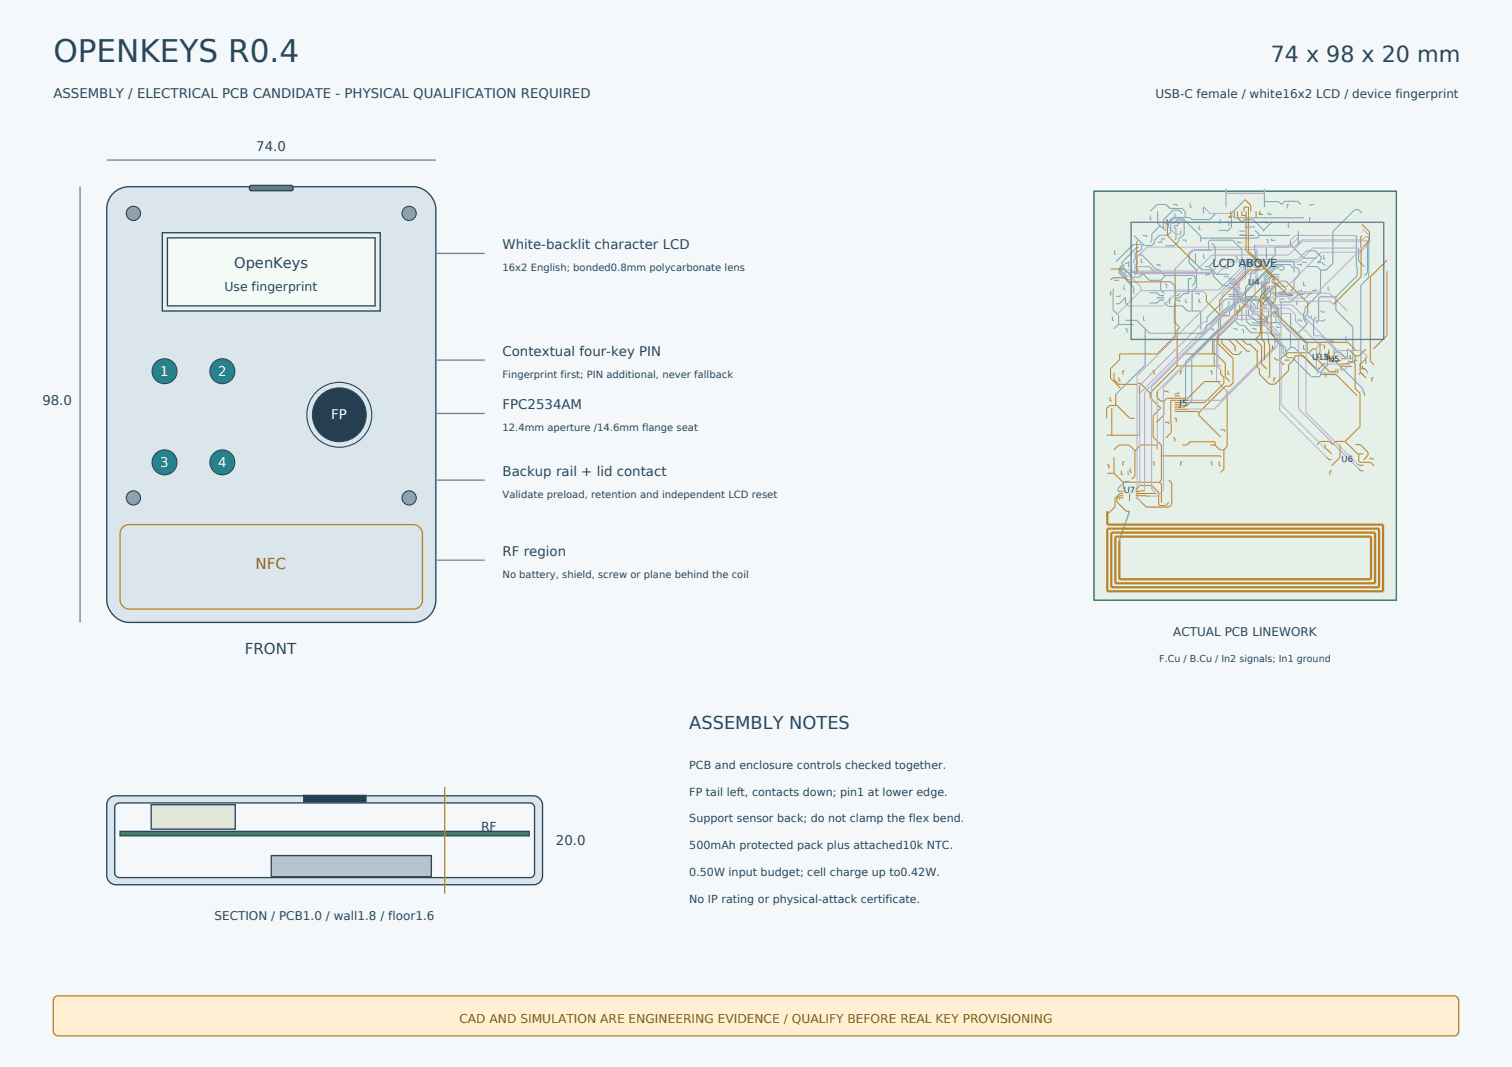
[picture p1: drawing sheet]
<svg xmlns="http://www.w3.org/2000/svg" width="450mm" height="317mm" viewBox="0 0 450 317" stroke-linecap="round" stroke-linejoin="round" font-family="sans-serif">
<path d="M0 0h449.8v317.5h-449.8z" fill="#f5f8fb"/>
<path d="M34 57.2a6.6 6.6 0 0 1 4.4-1.6h84.6a7.1 7.1 0 0 1 6.6 6.6v116.4a6.6 6.6 0 0 1-6.6 6.6h-84.6a7.1 7.1 0 0 1-6.7-6.6v-116.4a6.6 6.6 0 0 1 2.3-5z" fill="#dbe5ec" stroke="#29475b" stroke-width=".4"/>
<path d="M74.3 55.4l.4-.2h12l.4 .3 .1 .7-.5 .6h-12l-.4-.3z" fill="#627c8e" stroke="#29475b" stroke-width=".4"/>
<path d="M48.3 69.3h64.8v23.2h-64.8z" fill="#e9edf1" stroke="#29475b" stroke-width=".4"/>
<path d="M49.8 70.8h61.8v20.2h-61.8z" fill="#f4fbf6" stroke="#29475b" stroke-width=".4"/>
<g fill="#25838c" stroke="#29475b" stroke-width=".33">
<circle cx="48.9" cy="110.5" r="3.7"/>
<circle cx="66.1" cy="110.5" r="3.7"/>
<circle cx="48.9" cy="137.6" r="3.7"/>
<circle cx="66.1" cy="137.6" r="3.7"/>
</g>
<circle cx="100.9" cy="123.4" r="9.7" fill="none" stroke="#29475b" stroke-width=".33"/>
<circle cx="100.9" cy="123.4" r="8" fill="#263f50" stroke="#29475b" stroke-width=".33"/>
<g fill="#8ca3b4" stroke="#29475b" stroke-width=".33">
<circle cx="39.7" cy="63.5" r="2.12"/>
<circle cx="121.7" cy="63.5" r="2.12"/>
<circle cx="39.7" cy="148.2" r="2.12"/>
<circle cx="121.7" cy="148.2" r="2.12"/>
</g>
<path d="M36.7 156.7l1.7-.6h84.6a2.83 2.83 0 0 1 2.7 2.6v19.9a2.65 2.65 0 0 1-2.7 2.6h-84.6a2.83 2.83 0 0 1-2.7-2.6v-19.9a2.64 2.64 0 0 1 1-2z" fill="none" stroke="#bb8825" stroke-width=".4"/>
<path d="M23.8 55.6v129.6M31.7 47.6h97.9M129.6 75.4h14.6M129.6 107.2h14.6M129.6 123h14.6M129.6 142.9h14.6M129.6 166.7h14.6" fill="none" stroke="#6c8799" stroke-width=".4"/>
<path d="M325.4 56.9h90v121.7h-90z" fill="#e5f0e9" stroke="#367457" stroke-width=".4"/>
<g fill="none" stroke="#b98124" stroke-width=".3">
<path d="M370.4 59.4l1.7 1.7v1.8M338.2 72v9.3l-.5 .4M347.3 65.3v4.7l8.2 8.3M349.6 79.9v20.1l-5.3 5.3h-11.2v1.7l-2.8 2.8v2.7l3.1 3M366.1 62.9v1.7h-.7M367.2 62.9v1.9M368.1 62.9v1.8l1.4 1.4M368.8 70h1.9M369.4 62.9v1.3h1.3v-1.3M370.1 62.9v-1.3h1.3v13.1l11.1 11.1v.4M370.7 64.2v10.4l8.3 8.3v.9l4.2 4.2h1.5M371.4 64.2h.1"/>
<path d="M373.7 62.9v1.9M374.7 62.9v.9h.9M405.2 70.1l-.4 .4 .1 11.9-8.2 8.2M405.2 66.8l2.2 2.2v2.6l-1.6 1.6h-.3M412.6 77.4l-4.9 5v25l1 1.1M330.4 86.7v1.2M330.4 83.3l.7-.6h3.6l1.2 1.2 12.3-.1M330.4 80h4l1 1M351 97.4l-.8 .8v10.7M358.9 87.5v2.2l4.3 4.3h2.5M370.5 85.5v4.8l-9.8 9.8v5.2M375.4 80.3h-3.6l-8.9 9v3.3"/>
<path d="M376 94l.9 .9v1.6M377.3 87.2l-2.4 2.4v9.9l-1.5 1.5 1.9 1.9v5.4l1.5 1.5M377.7 84.2h-1l-5.7 5.7v.5l-8.7 8.7v3.1l4.5 4.5v7.3l-.9 .9h-1.4l-7.9 7.9M377.9 85.2l-2.9 2.9v.8l-.8 .8v.7M377.9 88l-2.6 2.6v10.4l.8 .8v5.4M378.3 83.4v.4l1.1 1.1v4.6l-1.3 1.2v8.6l1.2 1.2v1.6M378.9 92.5l9.3 9.4h12.7l2.4 2.3M382.7 83.8l6.3 6.4v3M412.6 80.7v19.1l-4.1 4M330.2 118.1v1.2h.5M331.4 110.9v2.1l1.4 1.4h5.5l.4-.4h.5l3 2.9M331.9 117.4v3.2"/>
<path d="M332.9 112.2v1.2h.5M334.5 110.3h-.5v1.2M339 114.8v14.7h-9.8M342.2 116.9v1.4l3.1 3.1-2.3 2.3v6.3l2.5 2.5v10.4l-.6 .6M342.8 110.3h.5v1.2M344.3 116.4v1.9l1 1 .9 .1M346.2 119.4v4.1l-2.2 2.2M346.3 116.4h1.2v.5M349.4 118.5h.1M349.4 117.8h1.6M350.2 108.9h12.9M350.2 108.9l-8 8"/>
<path d="M350.6 116.7v.4h-1.2M350.6 119.1h.1M351.7 105.3h10l2.8 2.8v4.1l1.3 1.3M351.7 110.3h-.5v1.2M353.7 119.1h-5.4l.1 9.6-1.6 1.6M360 110.3h.5v1.2M361.2 107v1.9M363.1 110v1.4l1 .9v1.8l-5.7 5.7h-9M363.1 113.5h-4.8l-5 5h-6.2l-.9 .9M363.5 101v1.1l3.3 3.4h1.7l1-1M365 116.4v16.5l-.9 .9M365.3 110.3v1.1h.5"/>
<path d="M365.5 101l1.9 2v1.5M367.4 101l3.5 3.5h.9M369.4 101l1.5 1.5h1l2.1 2M374 104.5v4.6l.6 .7v1.5l3 3h1.7l4-4v-1.7l1.9-1.9v-.8h2.5l5.6 5.6h4.1l6.3 6.2M374 104.5h.3M377.4 101v1.2l.3 .3v9.5l-.4 .4M378.5 102.8v1.1h.5M379 106.4l.7 .7h.7l1.3 1.3h.4M379.4 112.4h-.4v1.2M382.1 107.2h1.6M382.5 104.8l.4 .4M387.8 102.8v1.1h.5"/>
<path d="M388.3 106.4v.1M391.8 103.8h-1.3l-1.1 1.2h-6.3l-2.6 2.2M392.7 101.9v3l-.6 .6v1.7l3.4 3.4h1.9v-.7M394 102.6v1.2M394 105.3l2 2h2.9M394.8 105.2v1.6M395.3 104v2.4M395.3 106.4l1.6 1.4M395.4 104.7l-.1 .2M396.3 105.8v.6l-.2 .3M396.9 104.8v1M397.4 105.8v.6l-.3 .3h-3.3l-.4 .4"/>
<path d="M397.9 109.9l.2 1.1M398.9 106.8h1.7M401.1 104.2h.3l1.8 1.7M401.7 105.6v1.1h.5M402.2 108.9l-2.3 .1-1-.1-.1 1.2M402.7 107.7h-1.4l-.7 .6h-1.7M402.7 107.7l.4 .3v7.6l1.5 1.4v9.9l-4.5 4.5M403.2 105.9v1.4l-.5 .4M405.3 108.8v.9h.9M405.4 116.4l.5 .5v.8M406.4 103.8l-2.1 2.1h-1.1M406.7 106.1l-.5 .5v.6h-.3l-1.3 1.3v2.2l1.8 1.7"/>
<path d="M408.5 112.4h-.4v1.2M329.2 124.5v-2.9l.9-1h2.2l3.8 3.9h1.4M329.4 138.3h.5v1.2M330.7 121.5v8M331.4 136v4.8M331.4 133.8l1.4-1.4h3.1l1.7 1.7M334.5 137.5h-.5v1.1M336.2 139.4v1.1h.5M337.6 134.1v7.5l-.9 1M342.8 137.5h.5v1.1M344.3 133.6v-1.2h-5l-1.7 1.7M345.5 135.7h17.6v.3"/>
<path d="M346.5 125.7h1.2v.5M349 130.3h.5v1.2M349.4 122.4h6.9l.3 .4M349.4 121.8h3.7M349.4 124.4h.5v1.2M351.3 120.4l-1.9 .1M351.7 132.4h1.4l1-.9h7.3l.1 .9M351.7 137.5h-.5v1.1M352.7 120.8l-.3 .3h-3M353.2 121.7l-.1 .1M356.6 122.8v.8l6.5 6.5M360 132.4h1.5"/>
<path d="M360 137.5h.5v1.1M361.5 132.4l1.4 1.4h1.2M362.7 137.4v1.1h.4M363.1 127.9h1.2v.5M364.1 133.8v5.8l-1 1M394 132.3l.3 .3v.9h.3l1.5 1.6M394.6 136l.7 .7h.8M398.6 132.3v3.8l-2.5 2.3M400.1 131.4h-2.7l-1 .9-.9-.9h-2.8l-.9 .9M400.1 131.4l3.7 3.7h1.8M403.3 132.3h1.4l2.3 2.3v.9l-1.4 1.2M403.9 138.1l.3 .3h1.4"/>
<path d="M404.1 139.4l.7 .7h.8M404.2 135.1v2.1l.3 .4h3.3l1 1M407.6 136.1v.5h1.2M329.4 140.8h2M331.4 140.8l2.8 2.6v2.1M332.6 146.2h1.6M333.6 140v1.2h.4M334.2 143.5h10.7M334.2 146.8h-1l-1.5 1.5v2.5l-1.8 1.8h-.5M334.2 147.5h-1.1l-.9 .8v1l2.9 2.8h.9M334.2 148.2h-1.2v.4M336 146.8v2.3"/>
<path d="M337.9 146.8h6.1M337.9 147.5l4.3 .1M337.9 145.5l1.2-1h3.5l2.1 2v3.6l.3 .4h1.7l1-1M340.5 146l-2.6 .2M344.9 143.5l.6 .6v5.4M347.7 142.9l.9 .8v6.4l-.8 .8h-6.8l-2.7-2.7h-.4M396.1 140.1h-.5v1.2"/>
</g>
<g fill="none" stroke="#78a5b6" stroke-width=".3">
<path d="M364.7 56.2v5.5M370.4 59.4l-4.1 4.1v4.1l-1.2 1.2M376.1 56.2v5.5M376.1 60h4.3l.8 .9 1-1h3.8l1 1M331.6 74.5v1.1h.5M332.1 77.8l5-5h2.2l.3 .2v1.1l-.7 .8h-.7l-.5 .5v1.4l.6 .7v1l-.3 .3h-.5M333.9 78.8l-1 1v1.4l4.4 4.3v1.8M333.9 78.8h.7M334.6 79.9h-.5l-.4 .3v.5l1.5 1.4h.3M334.6 79.4h-.6l-.7 .7v.8l2.3 2.3h.6M334.6 78.3h1.1M335.7 77.8v1.6h.3"/>
<path d="M337.3 77.5l.2 .8M337.4 70.1l3 3h2.3l.7-.8v-.8l1.6-1.5h2.3l1-.9v-3.2l.8-.8h2.9l5.2 5.2v1.7M337.5 79.9h.5l.7 .7v1.1M337.5 79.4h4.5l1.6 1.6h.4M338.7 73.7h-.5l-4.5 4.4 .2 .7M338.7 75.8h1l4.1 4.4h.8l2 1.9M338.7 71.4l-.5 .6M339.5 77v1.1h.5M339.7 72.4h.1M339.9 70.1h1.2v.5M342.2 64.1v1.2h.4M342.2 62.8l2-1.9h2.7l1.2 1.1h3.5l1 1v1.7"/>
<path d="M344 78.8h1.1v.5M344.4 62.8v3.6l.8 .7M345.2 67.1l-2.6 2.6v2l-.4 .4M345.2 67.1l1.2 1.3 .6 .2M345.9 65.9h.1M346.6 71.1h-1v1h-1.2M347.3 65.3l-.3 .3v.7l-.3 .2M348.9 66.3l.2 .2 1.1-1h1.6l.5 .4v3.8l-1.6 1.2v.8l-1.4 1.4h-2.7M349 60.9h1.1v.4M349.1 67.8h.5l.2 .2v3.1l-.3 .3M349.5 63.5v1.2M351.2 66.4h-.8v.8h-1.3"/>
<path d="M351.2 68.6v1.1M351.7 71.4h1.1v.5M351.7 63.5l-1-1h-1.7l-3 3v2l.3 .3h.4M353.5 75.4h.2M353.7 75.4v2.7l2.2 2.3v5l-1.3 1.3v5.8M354.1 60.5v1.1h.4M355.5 78.3h.1M355.6 75.4v3l1.9 1.9h2.5l.9 .9v1l2.9 2.8h1.8M356.7 67.1v1.2h.5M358 61.5v2M358 75.6v1.2h.5M358.5 79.3h1.2"/>
<path d="M359.5 74.5v-2.6l.4-.4h6.8l2.7 2.7v3M359.7 79.3l2.2 2.4h3.7M360.5 74.5h-5.8l-1 .9M360.5 72.4l1 1v4.1l-1.8 1.8M361.7 63.5l-1.9 1.9h-5.3l-.6-.7h-5.1l-1.2 1.2v1.6M362.5 68.6h2.4l.2 .2M363 65.2v1.2h-.5M363.9 79.7h1.7M365.1 68.8v.1M365.1 66.1h.5v1.1M367.2 64.8h20.6M367.3 75.9l.8 .8v.5"/>
<path d="M368.3 71.7v.5h1.1M368.7 68.8h1.5M368.8 70h4.4M368.8 77.2v1.5M369.5 66.1l.8-.8h2.4l3.2 3.2M370.1 77.2v2.8l-.3 .3M370.2 67.5h3M370.7 77.2v1.8l-.2 .2v3.5M371.4 66v1.5M371.4 77.2v2.1l-.2 .2M372.1 77.2l.1 2.3M372.7 77.2v1.7l.5 .4"/>
<path d="M373.2 72.9l.2 4.3M373.2 68.8h.4l.9 .9v.7l-.5 .5h-16.8M373.9 74.3l.2 2.9M374.5 70h9.2M374.7 77.2v1.7l-2.7 2.4v2.7l-1.5 1.5M375.4 77.2v1.8l-2.5 2.5M375.7 66.1h1.2v.5M375.9 68.5l-.2 .4M376 77.2v2.5l-.6 .6M376.7 73.8v3.4M376.7 71.3h.5v1.1M377.2 63.3v.4h1.2"/>
<path d="M377.4 77.2v1.5M378.2 71v.5h1.1M378.4 65.9l-2.5 2.6M380.6 79.7h-1l-3 3.1v1.2l-.4 .3v3.9l3.8 3.8v1.2l-.4 .4v1.4l-.2 .3M383.2 66.4v1.1h.5M383.4 60.9h-.5v1.1M383.9 72.8l4 4h3.9M383.9 71.5v1.3M383.9 72.8l-.8 .8h-3.8v2.2l-1.3 1.4M386 78.7h1.2v.5M386.2 68.8l-.1 4M387.2 78.1h1.6"/>
<path d="M388.7 74.6h2.5l1.8 1.8v.8l-.8 .9M388.8 79.3h3l1 1.1M390 64.8h-.5v1.2M390.9 60.9h-1.2v.4M391.8 78.1h1.4l1 1M393.7 75.9v1.1h.5M403.5 70.1v9l.2 .3v2.6l-6.3 6.3M403.5 71.1h.1M404.2 73.8v3.8l1.7 1.8M405.2 63.4l-1.1-1h-1.1l-6.5 6.5v9.5l-2 2h-1.7M406.5 71.5l.3 .3v9.3l-.9 .9M406.7 70.4l.5 .5v11.6l-2.4 2.4v23.1l-.2 .2v1l.5 .5h.8l.9 .9v.5"/>
<path d="M330.9 94.2v1.1h.5M331.4 85.9l-.3 .3v6l1.7 1.7v2.7M331.4 83.4h1.5M332.1 90.4h.9l1.8-1.8v1.5l1 1M333.2 87.7v.5h-1.1M334.3 84.9v1.2h.5M334.6 80.4l2.2 2h2.2l1-1M334.8 97.8h.5v1.2M337.3 96.6h-4.7l-1.2 1.2M337.5 80.4v1.1l.2 .2M340 81.4l1.9 2h3.4M340 80.6v.8"/>
<path d="M340.2 94.2v1.1h.5M340.7 97.8v10.9l-8.8 8.7M342 87.1h2.2l.8 .9h1.3M344.1 88.6h2.2M345.3 83.4l1.4-1.4h8.4l.4 .4v1.7l-1 1M345.3 83.4v2.9l1 1M346.3 90l1.3 1.2h1.7M346.3 89.3h-1.3l-.8 .9h-2.2M346.6 84.6h.5v1.2M347.9 88.6v1.9M348.2 83.8l1.3 1.3v2.2M349.3 91.2v4.6l1.7 1.6"/>
<path d="M349.5 91h2.2l1.5 1.5h4l.1 5.4M349.5 91l-.2 .2M349.5 90v1M349.5 89.3h1.4v.6M350.9 87.4l-.5 .6h-.9M352.7 88.9v1.1h.5M354.5 82.9h-1v4.4h-1.3l-1.4 1.3h-1.3M355.6 87.3h1.1v.5M356.7 88.9v1.1h.5M359.8 97.9h1.1v.5M359.9 81.7h-1.2v.5M364 82.4h1.6"/>
<path d="M365.6 83.7h1.1l2.2 2.2M365.6 83h1.4l1.9 1.9M365.6 89.6v1.3l-5.6 5.6h-.7l-.5 .5v1.2l-.9 1h-15.9l-3.9-3.9h-3.3M365.6 84.3h.9l.4 .4v1M365.6 85.7h1.3M366.8 97.8h1.1v.5M366.9 85.7l1.3 1.2h1M367.3 95.3l1.5 1.5h1.3l2 2.2h5.8l4.6 4.6v1.2l1.4-1.4M368.1 92.2v2.3l-6.9 6.9v5.6M368.8 90.7v1.5M368.9 85.9h.1M369.4 92.2v3.3"/>
<path d="M369.4 98.1h.5v1.1M370.5 82.7h.1M370.7 92.2v3.3l1.3 1.3h4.3l2.8 2.8h1.9M371.4 92.2v1.6l.7 .8h.6l1.2 1.1h2.2l2.8-2.8v-.4M371.7 90.2l.4 .4v1.6M372.5 95.8l.4 .4h3.4l.3-.4h.6l.2 .2h3.2l.2-.2M372.5 97.8h1.1v.5M372.7 92.2v1.3l-.3 .3M373.4 92.2v-1.3l-1.4-1.4h-.6l-.4 .4h-2.5l-2.8 2.8v1.3M374.1 88.3h-3.2l-.3 .3h-2.5l-.3 .4h-3.2l-5.5 5.5v1.3M374.2 90.4l-.1 1.8M375.3 83.6v4.9l2.7 2.6v1.1"/>
<path d="M375.4 92.2v1.2l.6 .6M376 92.2v-1l-1.7-1.8h-1.9l-.3-.3h-.9l-.3 .3h-2.4l-5.4 5.4v3l-8.6 8.6v12.9l-1.5 1.5h-.3M376.7 92.2v-1l-2.2-2.2h-1.9l-.3-.3h-1.2l-.4 .3h-2.4l-5.8 5.7v3.1l-9.8 9.9v11.3l-1.4 1.4M377.4 92.2v1.5l-1.4 1.3h-1.8M379.8 97v.5h1.2M380.6 89.6l.5 .3M380.6 80.4h.9l.5-.5v-.5l-.3-.2h-2.3l-3.3 3.3v1.4l-.3 .3v4.1l3.8 3.8v.7l-.7 .7v.7M380.6 87.6h3.7l.4 .4M380.6 89h1.5M380.6 88.3h-1l-.9 .9M380.6 82.4h-2.2l-.8 .8 .1 1M380.6 83.7l2.1 .1"/>
<path d="M380.6 81.7h-2.1l-1.5 1.6v.8l-.4 .4v3.5l3.8 3.8v3.2M380.6 83h-1.9l-.4 .4M380.6 85h-1l-1.6 1.6-.1 1.4M380.6 84.3h-1l-2.3 2.5v.4M380.8 95.8l3.1 3v4.6M381.1 89.9v5.6l-.3 .3M382.5 86.2l-.8 .8h-1.1M383.9 86.7l1.1-1.1v-2.2l1.5-1.5v-1.6l-.6-.6h-.5l-.4-.5v-1l-.5-.5h-5l-10 9.9h-3.9M383.9 93.3v3.8l5 5v2.5l2.7 2.6M385 81v-.9l-1.1-1.1v-.3h-4.9l-9.5 9.5-3.9 .1M386 95.2h1.2v.5M386.2 89.6h-.5v1.2"/>
<path d="M387.2 86.2v.5h-1.2M387.8 83.8v1.2h.5M388.3 87l-.6 .6h-1.5l-2.3 2.3h-2.8M388.8 96.3l-2.7 2.9M389 96.1l-.2 .2M389 93.2l-.8 .9v.7l.5 .4h.3M390.2 93.9v.5h-1.2M390.3 87.3h-.6l-.9 .9M391.5 86v.5h-1.2M391.5 94.4l-.7 .7v4.8M392.8 80.4v6.6l-4.6 4.6v1.3l-.4 .4v1.6l1 1.4M393.1 92.4v.4h1.1"/>
<path d="M394.2 95l-.4 .5h-.8M395.1 85.1v1.2h.5M397.4 88.3h-4.4l-.2-.1-.5 .5v6.7l-.8 .7M397.4 88.3v4l5 5v10.4M377.4 101h1.9l2.4 2.4v1.6l1.4 1.4h1.4l5.6 5.7h2.4l.4-.5v-.9l2.1-2.1v-1.5l-.8-.8h1.8l9.4 9.4v.7M383.9 103.4h1.1l6.9 6.9M391.9 110.3v.8M392.3 109.5l-.6 .6M392.8 105.8v.5h-1.2M393.9 111.1h.5v1.2M394.2 108l-2.3 2.3M395.7 101v.5h1.2"/>
<path d="M396.9 103.6v1.2h1.7l2 2 .2-.3v-2.7M400.4 100.1v1.2h.4M403.8 107.2l-3.2 1.1M405.5 111.1h-1.2v.5M405.8 107.2h.5v1.1M335.5 140v1.2h.5M336 143.2h-1.3l-2.1 2.2v.8"/>
</g>
<g fill="none" stroke="#bfa8cf" stroke-width=".3">
<path d="M364.7 56.2v1.3h11.4v-1.3M345.9 65.9l3.8 3.8h1.5M358 61.5l2 2h5.9l1.3 1.3M371.2 79.5v.4l-7.6 7.6v6.1l-23.1 23.1v29.3M372.2 79.5l-5.3 5.2v6.2l-24.3 24.3v30.3l1.4 1.3M373.2 79.3l.4 .4-.3 8.8 2.3 2.2h8.8l13.6 13.6h6.9l1.8 1.8M373.9 74.3h-18.6l-5.7 5.6M386.2 70.7l-2.4 2.5h-10.3l-.3-.3M388.7 74.6l-2.7 2.7h-22l-3.8 3.7h-24.8M403.5 70.1l-18.2-.1-1.4 1.5M404.2 73.8h-13.7l-4.1 4.1h-20.7l-3.5 3.5h-23.2l-.3 .3M405.2 68.4h.5l1.7 1.7v2.2l-3.3 3.3h-.7l-11.3 11.3-13.4 .1-3.4-3.4"/>
<path d="M405.5 73.2v.3l-1.6 1.6h-10.8l-10.2 10.1h-5M406.5 71.5l-.3 .3h-18.8l-4.1 4.1h-22.8l-4.7 4.7h-19.5l-.3-.3h-.9l-.4 .5v1.6l.8 .8h.7M406.7 70.4h-.4l-1 1h-18l-2.2 2.2h-43.9l-3.9 3.9M335.5 82.1h.6l3.2 3.2v1.2M339.3 86.5l23.3-.2 7.6-7.7h3.3l.5 .6v4.1l3.2 3.2h.4l.8 .8h17.1l5.3 5.3M339.3 86.5l-6.8 7.1M358.9 87.5l-.9-.8h-7.6l-4.3 4.4h-10.3M359.1 95.8h-1.1l-19 19M362.9 92.6v.6l-23.8 23.8v27.5M368.9 84.9l-.8 .7v3.1l3 3 2.1 1.9h.5l2.5 2.5v.7l.8 .7v1.9l.4 .4v1.2M369 85.9l-.5 .5v2.1l4.8 4.7h.6l2.6 2.6h.7l3.5 3.4v22.9l13.9 13.9M369.2 86.9v1.8l4.3 4.1h4.7l.5 .5h5.2"/>
<path d="M369.8 80.3l-31.6 31.5v36.3l1.1 1.1M370.5 82.7h-.4l-2.4 2.3v8.6l-21.6 21.6v30.6l-1.9 1.8h-2M371.7 90.2l1.5 1.5h10.2l2 2v1.8l7.1 7.1M372.4 93.8h-4l-6.5 6.6v12.9l3.1 3.1M372.9 81.5h-2.2l-3.4 3.4v8.5l-23 23v17.2M374.2 95h-6.4l-5.5 5.5v8.7l.8 .8M375.3 83.6h.1M376.9 96.5l3.1 3.1v3.3l-18.8 18.8h-8M378.7 89.2l1-1h3.1l1.5 1.4h11.5l.9 1M378.9 94.2h1.6l8 8v20.6l15.4 15.3M379.4 95.3l1.7 1.7v23.4l13.2 13.1M380.4 95l5.9 6v20.6l17.8 17.8"/>
<path d="M388.8 88.2l-.4 .5h-4.3l-.9-.9h-4.1l-.9 1h-3.6l-.5-.5M389 93.2v.6l1.7 1.7h2.3M390.8 99.9h2.2l6.1 6.1h1.8l.4 .4v2.3l-1.4 1.4h-1.1M379.3 102.1v1l-16.1 16h-9.5M392.5 102.6h1.5M392.5 102.6l-.9 .9v6.3l1.2 1.2h5.3M400.6 108.3h-7.1l-1.2 1.2"/>
</g>
<path d="M329.4 152.1v1.6" fill="none" stroke="#b98124" stroke-width=".4"/>
<path d="M336 152.1l-3 8.8" fill="none" stroke="#78a5b6" stroke-width=".4"/>
<path d="M329.4 152.1v4h82v19.8h-82v-18.6h80.8v17.5h-79.6v-16.3h78.4v15.1h-77.2v-13.9h76.1v12.7h-74.9v-11.5" fill="none" stroke="#b98124" stroke-width=".66" stroke-linecap="butt"/>
<path d="M336.5 66.1h75.1v34.9h-75.1z" fill="none" stroke="#667d8c" stroke-width=".4"/>
<path d="M32.7 237.4l1.7-.6h124.3a2.83 2.83 0 0 1 2.7 2.6v21.2a2.65 2.65 0 0 1-2.7 2.7h-124.3a2.83 2.83 0 0 1-2.7-2.7v-21.2a2.64 2.64 0 0 1 1-2z" fill="#dbe5ec" stroke="#29475b" stroke-width=".4"/>
<path d="M34.4 239.5l1.1-.6h122.2a1.41 1.41 0 0 1 1.3 1.3v19.6a1.32 1.32 0 0 1-1.3 1.3h-122.2a1.41 1.41 0 0 1-1.4-1.3v-19.6z" fill="#f5f8fb" stroke="#29475b" stroke-width=".4"/>
<path d="M35.7 247.4h121.7v1.3h-121.7z" fill="#46845c" stroke="#29475b" stroke-width=".4"/>
<path d="M80.7 254.6h47.6v6.3h-47.6z" fill="#b7c4cf" stroke="#29475b" stroke-width=".4"/>
<path d="M45 239.4h25v7.3h-25z" fill="#e2e6d9" stroke="#29475b" stroke-width=".4"/>
<path d="M90.4 236.7h18.5v2h-18.5z" fill="#263f50" stroke="#29475b" stroke-width=".4"/>
<path d="M132.3 234.2v31.7" fill="none" stroke="#bb8825" stroke-width=".4"/>
<path d="M16.1 296.9l1.1-.6h415.4a1.41 1.41 0 0 1 1.3 1.4v9.2a1.32 1.32 0 0 1-1.3 1.3h-415.4a1.41 1.41 0 0 1-1.3-1.3v-9.2z" fill="#fff0d3" stroke="#bb8825" stroke-width=".4"/>
<text font-size="9.3" fill="#29475b" x="15.9" y="18.5">OPENKEYS R0.4</text>
<text font-size="6.6" fill="#29475b" x="378" y="18.5">74 x 98 x 20 mm</text>
<text font-size="5.3" fill="#29475b" x="205.1" y="217">ASSEMBLY NOTES</text>
<text font-size="4.5" fill="#926615" x="76.1" y="169.3">NFC</text>
<text font-size="4.5" fill="#29475b" x="72.8" y="194.5">FRONT</text>
<text font-size="4.4" fill="#29475b" x="69.6" y="79.6">OpenKeys</text>
<g font-size="4" fill="#29475b">
<text x="15.9" y="29.1">ASSEMBLY / ELECTRICAL PCB CANDIDATE - PHYSICAL QUALIFICATION REQUIRED</text>
<text x="76.2" y="45">74.0</text>
<text x="149.5" y="74.1">White-backlit character LCD</text>
<text x="149.5" y="105.8">Contextual four-key PIN</text>
<text x="12.6" y="120.4">98.0</text>
<text x="149.5" y="121.7">FPC2534AM</text>
<text x="149.5" y="141.6">Backup rail + lid contact</text>
<text x="149.5" y="165.4">RF region</text>
<text x="165.4" y="251.4">20.0</text>
</g>
<g font-size="4" fill="#fff">
<text x="47.7" y="111.8">1</text>
<text x="64.9" y="111.8">2</text>
<text x="98.5" y="124.8">FP</text>
<text x="47.7" y="138.9">3</text>
<text x="64.9" y="138.9">4</text>
</g>
<g font-size="3.7" fill="#29475b">
<text x="66.8" y="86.5">Use fingerprint</text>
<text x="143.1" y="247.4">RF</text>
</g>
<g font-size="3.6" fill="#29475b">
<text x="343.7" y="29.1">USB-C female / white16x2 LCD / device fingerprint</text>
<text x="349" y="189.2">ACTUAL PCB LINEWORK</text>
<text x="63.8" y="273.8">SECTION / PCB1.0 / wall1.8 / floor1.6</text>
</g>
<text font-size="3.6" fill="#805b16" x="136.7" y="304.3">CAD AND SIMULATION ARE ENGINEERING EVIDENCE / QUALIFY BEFORE REAL KEY PROVISIONING</text>
<g font-size="3.3" fill="#29475b">
<text x="360.7" y="79.4">LCD ABOVE</text>
<text x="205.1" y="228.9">PCB and enclosure controls checked together.</text>
<text x="205.1" y="236.8">FP tail left, contacts down; pin1 at lower edge.</text>
<text x="205.1" y="244.7">Support sensor back; do not clamp the flex bend.</text>
<text x="205.1" y="252.7">500mAh protected pack plus attached10k NTC.</text>
<text x="205.1" y="260.6">0.50W input budget; cell charge up to0.42W.</text>
<text x="205.1" y="268.6">No IP rating or physical-attack certificate.</text>
</g>
<g font-size="3" fill="#29475b">
<text x="149.5" y="80.7">16x2 English; bonded0.8mm polycarbonate lens</text>
<text x="149.5" y="112.4">Fingerprint first; PIN additional, never fallback</text>
<text x="149.5" y="128.3">12.4mm aperture /14.6mm flange seat</text>
<text x="149.5" y="148.2">Validate preload, retention and independent LCD reset</text>
<text x="149.5" y="172">No battery, shield, screw or plane behind the coil</text>
</g>
<text font-size="2.8" fill="#29475b" x="344.9" y="197.1">F.Cu / B.Cu / In2 signals; In1 ground</text>
<g font-size="2.5" fill="#29475b">
<text x="371.3" y="84.7">U4</text>
<text x="390.4" y="107.2">U15</text>
<text x="395.2" y="107.8">U5</text>
<text x="350.9" y="120.8">J5</text>
<text x="399.1" y="137.6">U6</text>
<text x="334.3" y="146.8">U7</text>
</g>
</svg>
